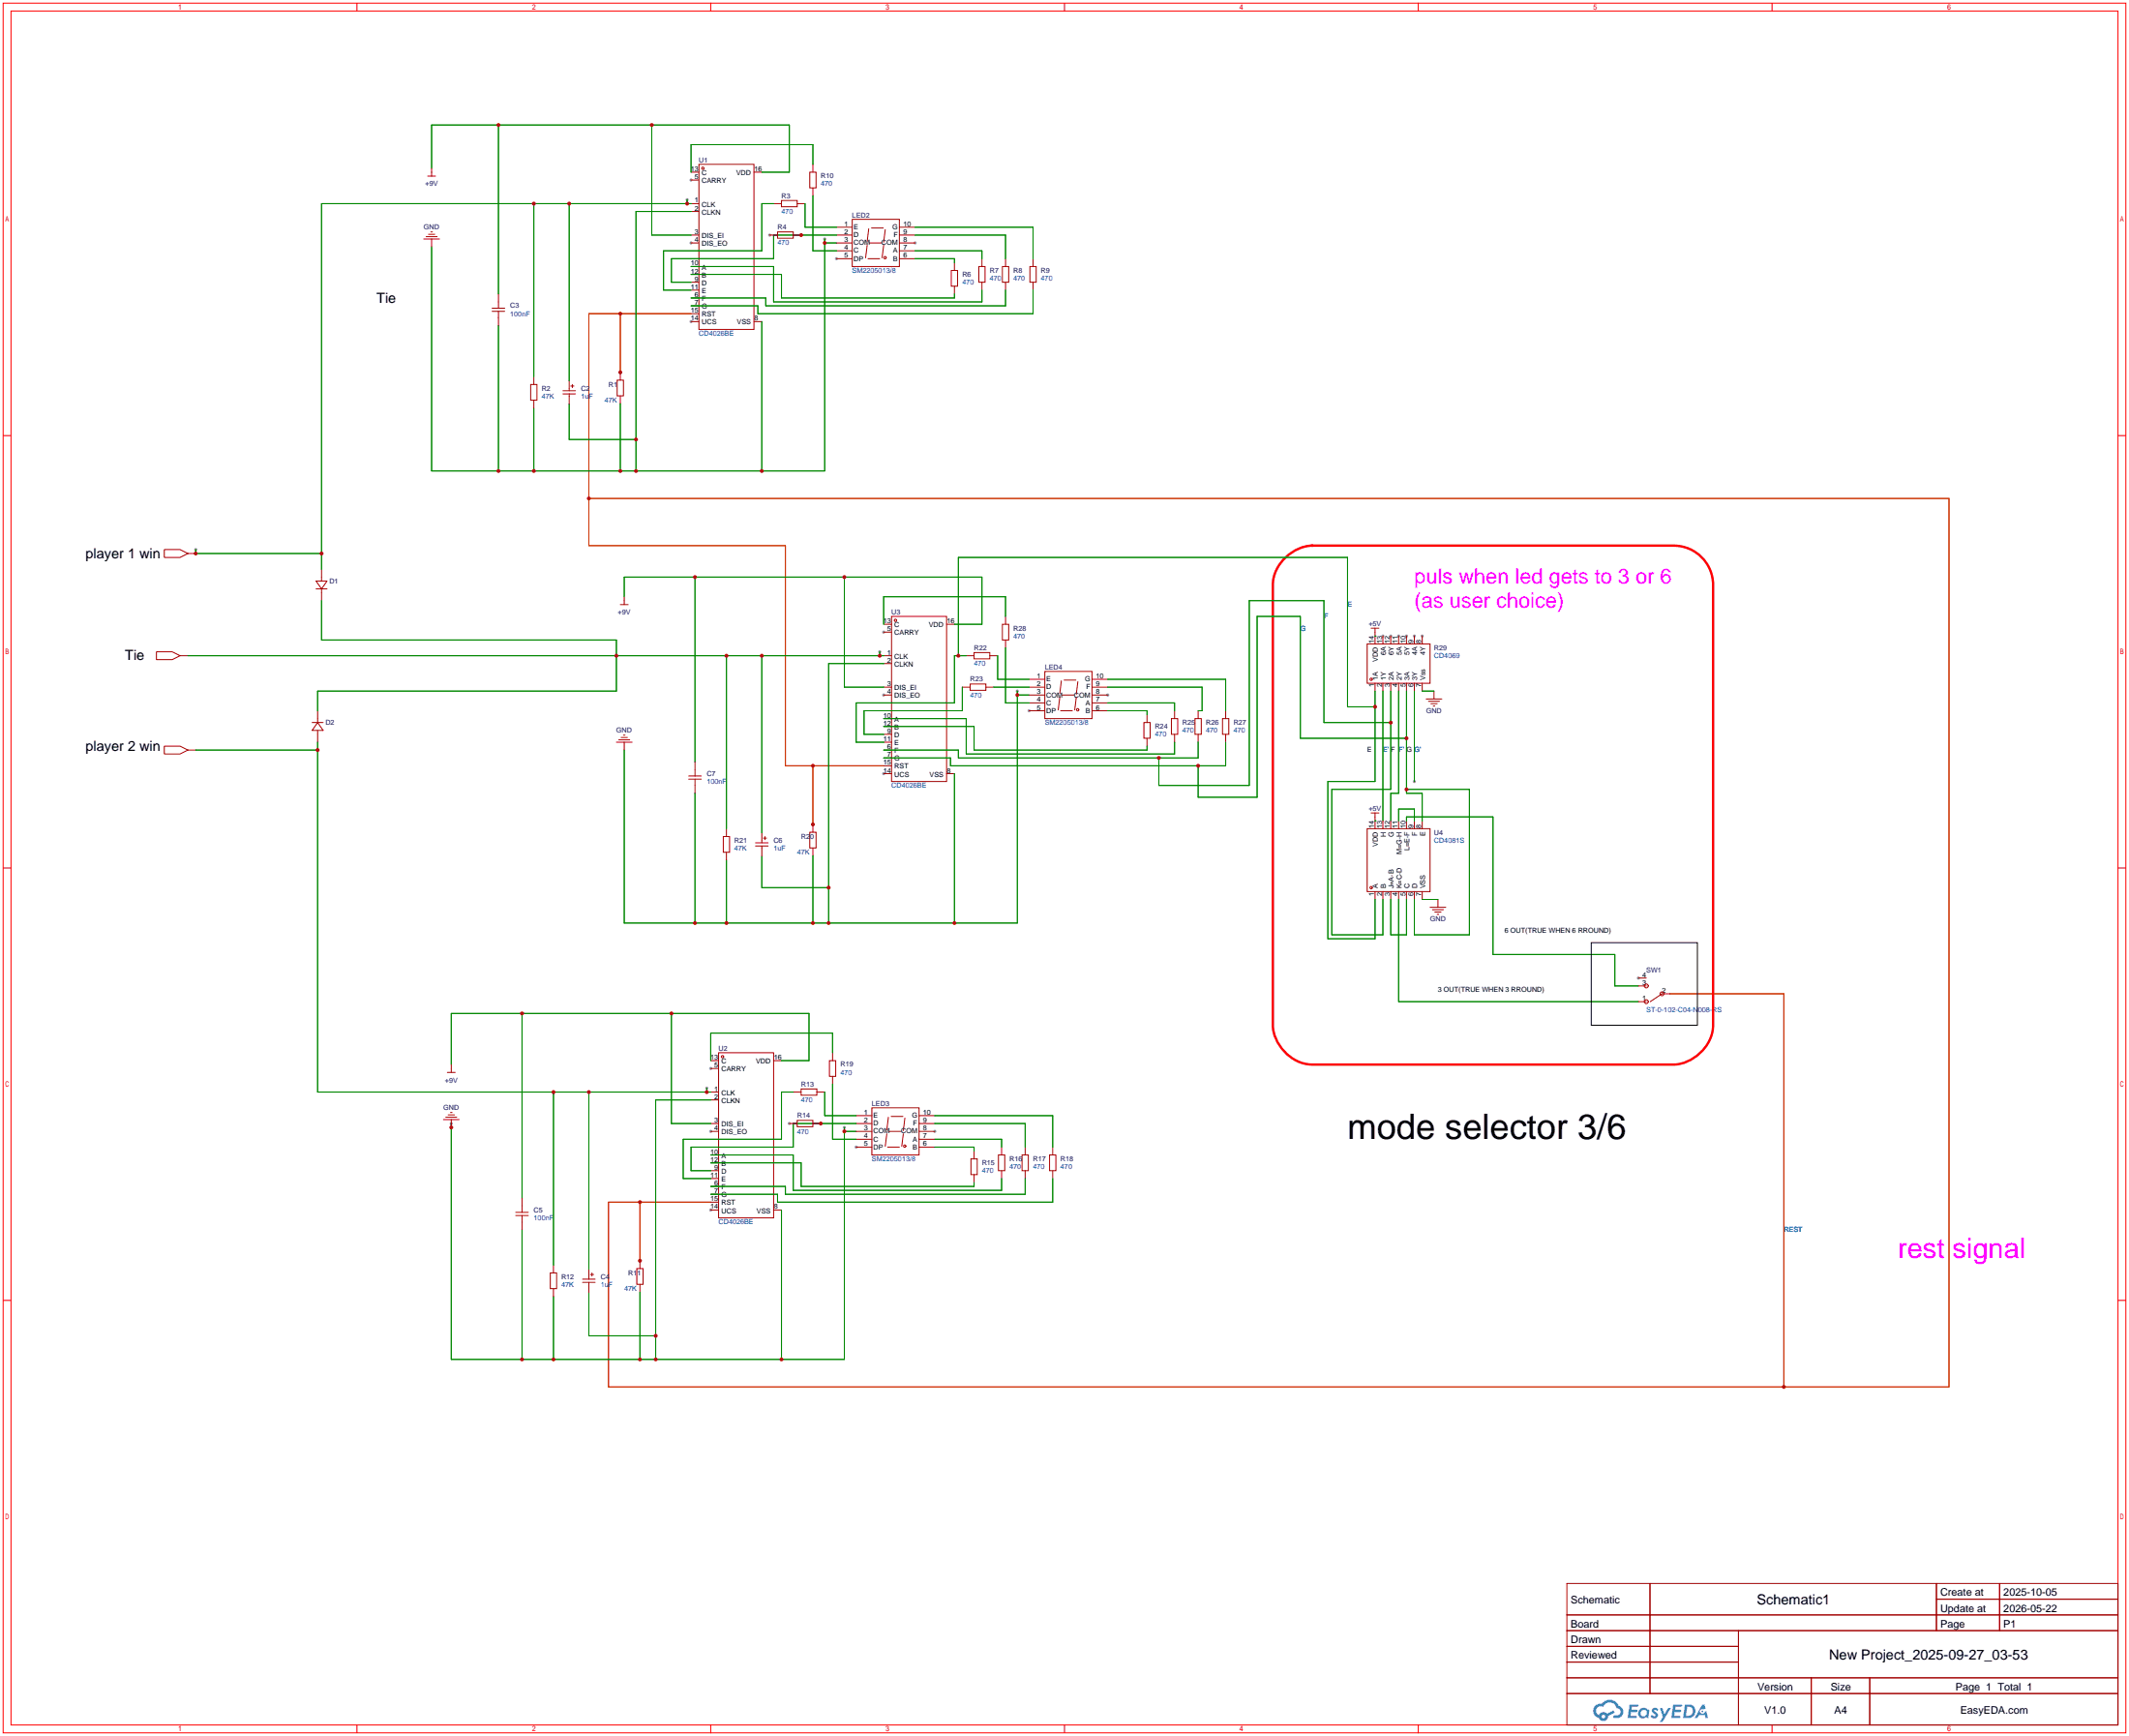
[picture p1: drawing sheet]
<svg xmlns="http://www.w3.org/2000/svg" width="688mm" height="561mm" viewBox="0 0 688 561" stroke-linecap="round" stroke-linejoin="round" font-family="sans-serif">
<g fill="#999">
<circle cx="223.3" cy="58.2" r=".51"/>
<circle cx="223.3" cy="78.5" r=".51"/>
<circle cx="223.3" cy="103.9" r=".51"/>
<circle cx="295.7" cy="78.5" r=".51"/>
<circle cx="270.3" cy="83.6" r=".51"/>
<circle cx="248.7" cy="75.9" r=".51"/>
<circle cx="229.6" cy="345.2" r=".51"/>
<circle cx="229.6" cy="365.5" r=".51"/>
<circle cx="229.6" cy="390.9" r=".51"/>
<circle cx="302" cy="365.5" r=".51"/>
<circle cx="276.6" cy="370.6" r=".51"/>
<circle cx="255" cy="363" r=".51"/>
<circle cx="285.5" cy="204.2" r=".51"/>
<circle cx="285.5" cy="224.5" r=".51"/>
<circle cx="285.5" cy="249.9" r=".51"/>
<circle cx="357.9" cy="224.5" r=".51"/>
<circle cx="332.5" cy="229.6" r=".51"/>
<circle cx="459.5" cy="205.5" r=".51"/>
<circle cx="456.9" cy="205.5" r=".51"/>
<circle cx="454.4" cy="205.5" r=".51"/>
<circle cx="451.9" cy="205.5" r=".51"/>
<circle cx="449.3" cy="205.5" r=".51"/>
<circle cx="446.8" cy="205.5" r=".51"/>
<circle cx="529.3" cy="316" r=".51"/>
<circle cx="200.4" cy="120.4" r=".51"/>
<circle cx="206.8" cy="407.4" r=".51"/>
<circle cx="262.6" cy="266.4" r=".51"/>
<circle cx="266.4" cy="77.2" r=".51"/>
<circle cx="145.8" cy="363" r=".51"/>
<circle cx="272.8" cy="364.2" r=".51"/>
<circle cx="328.7" cy="223.3" r=".51"/>
<circle cx="456.9" cy="252.5" r=".51"/>
<circle cx="222" cy="64.5" r=".51"/>
<circle cx="63.2" cy="177.5" r=".51"/>
<circle cx="228.3" cy="351.5" r=".51"/>
<circle cx="284.2" cy="210.6" r=".51"/>
</g>
<g fill="none" stroke="#f00" stroke-width=".31">
<path d="M1 1h685.8v558.8h-685.8zM3.6 3.6h680.7v553.7h-680.7zM115.3 1v2.6M229.6 1v2.6M343.9 1v2.6M458.2 1v2.6M572.5 1v2.6M1 140.7h2.6M684.3 140.7h2.5M1 280.4h2.6M684.3 280.4h2.5M1 420.1h2.6"/>
<path d="M684.3 420.1h2.5M115.3 557.3v2.5M229.6 557.3v2.5M343.9 557.3v2.5M458.2 557.3v2.5M572.5 557.3v2.5"/>
</g>
<g fill="none" stroke="#a10000" stroke-width=".31">
<path d="M506.2 511.6h178.1v45.7h-178.1zM533.1 511.6v35.5M625.6 511.6v15.2M625.6 516.6h58.7M646 511.6v15.2M506.2 521.7h178.1M506.2 526.8h178.1M506.2 531.9h55.5M506.2 537h55.5M561.7 526.8v30.5M506.2 542h178.1M506.2 547.1h178.1"/>
<path d="M585.2 542v15.3M604.1 542v15.3"/>
</g>
<g fill="#5487ff">
<path d="M534 552a1.3 1.3 0 0 1 1.8 .2l-.4 .7a.43 .43 0 0 0-.4-.5 .43 .43 0 0 0-.5 .4l.2 .1a1.21 1.21 0 0 1 .8 1.9 1.21 1.21 0 0 1-2.1 0l-.2-.2 .5-.6 .8 .4a.31 .31 0 0 0 .4-.3 .31 .31 0 0 0-.3-.3 1.12 1.12 0 0 1-.6-1.8z"/>
<path d="M536.2 551.8h.9l.6 1.9 1.2-1.9h.9l-2.7 4.5h-.9l1-1.7z"/>
<path d="M526.5 550.6h2.5l.3 .2-.1 .5-2 .1-.1 .9h1.6l.4 .4-.4 .4h-1.7l-.2 1.2 1.9 .1 .2 .3-.2 .3-2.9 .1z"/>
<path d="M540.6 550.6h2.5l.3 .2-.1 .5-2 .1-.1 .9h1.6l.4 .4-.4 .4h-1.7l-.2 1.2 1.9 .1 .2 .3-.2 .3-2.9 .1z"/>
<path d="M550 550.6h.7l.4 1.4-.7 .3a.75 .75 0 0 0-1.1 .3 .75 .75 0 0 0 .5 1 .75 .75 0 0 0 .9-.6l.5-.3 .7 2.4h-.9l-.2-1h-1.9l-.5 1h-.9z"/>
<path d="M544.4 550.6l-.7 4.5h1.5a2.27 2.27 0 0 0 2.6-2.3 2.27 2.27 0 0 0-2.7-2.2zM545.1 551.4a1.5 1.5 0 0 1 1.8 1.5 1.5 1.5 0 0 1-1.9 1.4h-.3z"/>
<path d="M529.8 552.2a1.67 1.67 0 0 0-.3 2.4 1.67 1.67 0 0 0 2.4 .2l.7 .3 .3-2.5-.2-.3h-.5a1.58 1.58 0 0 0-2.4-.1zM529.9 553.4a1.05 1.05 0 0 1 2.1 0 1.05 1.05 0 0 1-2.1 0z"/>
<path d="M515.4 551a2.37 2.37 0 0 0 1.2 4 1.54 1.54 0 0 0 1.7 1 1.54 1.54 0 0 0 1.3-1.6l2.1-1.1-.5-.8-2 1.1a1.57 1.57 0 0 0-2.6 .5 1.5 1.5 0 0 1-.8-2.1 1.5 1.5 0 0 1 2.2-.6 2.27 2.27 0 0 1 2.3-1.4 2.27 2.27 0 0 1 2 1.9 1.23 1.23 0 0 1 1.2 1.5 1.23 1.23 0 0 1-1.8 .8 .47 .47 0 0 0-.5 .4 .47 .47 0 0 0 .4 .5 2.14 2.14 0 0 0 2.7-1.3 2.14 2.14 0 0 0-1.3-2.8 3.4 3.4 0 0 0-5.6-.7l-1 .1zM517.4 554.6a.6 .6 0 0 1 1.2 0 .6 .6 0 0 1-1.2 0z"/>
<circle cx="550" cy="552.9" r=".28"/>
</g>
<g fill="none" stroke="#a10000" stroke-width=".31">
<path d="M138.2 56.9h2.5M139.4 54.4v2.5M223.3 55.6h2.5M223.3 58.2h2.5M225.8 53.1h17.8v53.3h-17.8zM243.6 55.6h2.5M261.6 55.6h2.1v5.1h-2.1zM262.6 53.1v2.5M136.9 77.2h5.1M137.7 76.5h3.5M138.4 75.7h2.1M139.2 74.9h.5"/>
<path d="M139.4 77.2v2.6M223.3 65.8h2.5M223.3 68.3h2.5M223.3 75.9h2.5M223.3 78.5h2.5M248.7 75.9h2.5M249.9 65.8h2.6M251.2 74.9h5.1v2.1h-5.1zM252.5 64.8h5.1v2h-5.1zM256.3 75.9h2.5M257.6 65.8h2.5M262.6 60.7v2.5"/>
<path d="M270.3 75.9h5M270.3 78.5h5M270.3 73.4h5M275.3 70.9h15.3v15.2h-15.3zM280.2 79.2l-.5 4.1M280.7 73.9l-.5 4.1M280.9 78.5h3.8M281.6 73.7h3.8M285.5 79.2l-.5 4.1M286 74.2l-.5 4M290.6 75.9h5.1M290.6 78.5h5.1"/>
<path d="M290.6 73.4h5.1M159 99.6h4.1M161 95v4.6M223.3 86.1h2.5M223.3 88.6h2.5M223.3 91.2h2.5M223.3 93.7h2.5M223.3 96.3h2.5M223.3 98.8h2.5M270.3 83.6h5M270.3 81h5M280.4 83.6h3.8"/>
<path d="M290.6 83.6h5.1M290.6 81h5.1M307.3 87.4h2.1v5.1h-2.1zM308.4 84.8v2.6M308.4 92.5v2.5M316.2 86.1h2.1v5.1h-2.1zM317.2 83.6v2.5M317.2 91.2v2.5M323.8 86.1h2.1v5.1h-2.1zM324.9 83.6v2.5M324.9 91.2v2.5M332.7 86.1h2.1v5.1h-2.1z"/>
<path d="M333.8 83.6v2.5M333.8 91.2v2.5M159 100.6h4.1M161 100.6v4.6M223.3 101.3h2.5M223.3 103.9h2.5M243.6 103.9h2.5M171.4 124.2h2.1v5.1h-2.1zM172.5 121.7v2.5M172.5 129.3v2.5M181.9 126.2h4M181.9 127.3h4"/>
<path d="M183.9 122.9v3.3M183.9 127.3v3.3M184.4 124.7h1M184.9 124.2v1M199.4 122.8h2v5.1h-2zM200.4 120.3v2.5M200.4 127.9v2.5M53.1 177.5h5.1l2.5 1.3-2.5 1.3h-5.1zM60.7 178.8h2.5M102.1 187.7h3.6l-1.8 2.5zM102.1 190.2h3.6M103.9 183.9v3.8"/>
<path d="M103.9 190.2v3.9M200.4 195.3h2.5M201.7 192.8v2.5M288 199.1h17.8v53.4h-17.8zM324.9 199.1v2.6M50.5 210.6h5.1l2.6 1.2-2.6 1.3h-5.1zM58.2 211.8h2.5M285.5 211.8h2.5M285.5 201.7h2.5M285.5 204.2h2.5M285.5 214.4h2.5M305.8 201.7h2.6"/>
<path d="M312.2 211.8h2.5M314.7 210.8h5.1v2.1h-5.1zM319.8 211.8h2.5M323.8 201.7h2.1v5.1h-2.1zM324.9 206.8v2.5M332.5 219.5h5.1M337.6 216.9h15.2v15.3h-15.2zM342.9 220l-.5 4M343.8 219.7h3.8M352.8 219.5h5.1M441.7 208h20.3v12.7h-20.3zM443 202.9h2.5"/>
<path d="M444.2 202.9v5.1M446.8 205.5v2.5M449.3 205.5v2.5M451.9 205.5v2.5M454.4 205.5v2.5M456.9 205.5v2.5M459.5 205.5v2.5M100.8 233.4h3.6M102.6 233.4l1.8 2.6h-3.6zM102.6 229.6v3.8M102.6 236v3.8M199.1 239.8h5.1"/>
<path d="M199.9 239h3.6M200.7 238.3h2M201.4 237.5h.5M201.7 239.8v2.5M285.5 222h2.5M285.5 224.5h2.5M285.5 232.2h2.5M285.5 234.7h2.5M285.5 237.2h2.5M285.5 239.8h2.5M310.9 222h2.5M313.4 221h5.1v2h-5.1z"/>
<path d="M318.5 222h2.6M332.5 222h5.1M332.5 224.5h5.1M332.5 229.6h5.1M332.5 227.1h5.1M342.4 225.3l-.5 4.1M342.6 229.6h3.9M343.2 224.5h3.8M347.7 225.3l-.5 4.1M348.2 220.2l-.5 4.1M352.8 222h5.1M352.8 224.5h5.1"/>
<path d="M352.8 229.6h5.1M352.8 227.1h5.1M369.6 233.4h2v5.1h-2zM370.6 230.9v2.5M370.6 238.5v2.5M378.5 232.2h2v5h-2zM379.5 229.6v2.6M379.5 237.2v2.6M386.1 232.2h2v5h-2zM387.1 229.6v2.6M387.1 237.2v2.6M395 232.2h2v5h-2z"/>
<path d="M396 229.6v2.6M396 237.2v2.6M444.2 220.7v2.6M446.8 220.7v2.6M449.3 220.7v2.6M451.9 220.7v2.6M454.4 220.7v2.6M456.9 220.7v2.6M459.5 220.7v2.6M460.8 225.8h5M461.5 226.6h3.6M462.3 227.3h2"/>
<path d="M463 228.1h.5M463.3 223.3v2.5M53.1 241h5.1l2.5 1.3-2.5 1.3h-5.1zM60.7 242.3h2.5M222.5 251.7h4.1M222.5 250.7h4.1M224.5 246.1v4.6M224.5 251.7v4.6M285.5 242.3h2.5M285.5 244.9h2.5M285.5 247.4h2.5M285.5 249.9h2.5"/>
<path d="M305.8 249.9h2.6M233.7 270.3h2v5h-2zM234.7 267.7v2.6M234.7 275.3v2.6M244.1 272.3h4.1M244.1 273.3h4.1M246.1 269v3.3M246.1 273.3v3.3M246.6 270.8h1M247.1 270.3v1M261.6 268.9h2.1v5h-2.1zM262.6 266.3v2.6"/>
<path d="M262.6 273.9v2.6M441.7 267.7h20.3v20.3h-20.3zM443 262.6h2.5M444.2 262.6v5.1M446.8 265.2v2.5M449.3 265.2v2.5M451.9 265.2v2.5M454.4 265.2v2.5M456.9 265.2v2.5M459.5 265.2v2.5M444.2 288v2.6M446.8 288v2.6"/>
<path d="M449.3 288v2.6M451.9 288v2.6M454.4 288v2.6M456.9 288v2.6M459.5 288v2.6M462 293.1h5.1M462.8 293.9h3.5M463.5 294.6h2.1M464.3 295.4h.5M464.6 290.6v2.5M529.3 316h2.6M529.3 318.5h2.6"/>
<path d="M529.3 323.6h2.6M539.5 321.1h-2.5l-3.9 2.5M144.5 346.5h2.6M145.5 359.4h.5M145.8 343.9v2.6M229.6 342.6h2.6M229.6 345.2h2.6M229.6 352.8h2.6M229.6 355.3h2.6M232.2 340.1h17.7v53.3h-17.7zM249.9 342.6h2.6M256.3 352.8h2.5"/>
<path d="M258.8 351.8h5.1v2h-5.1zM263.9 352.8h2.5M268 342.6h2v5.1h-2zM269 340.1v2.5M269 347.7v2.6M281.7 357.9h15.2v15.2h-15.2zM143.3 361.7h5M144 360.9h3.6M144.8 360.2h2M145.8 361.7v2.5M229.6 363h2.6M229.6 365.5h2.6"/>
<path d="M229.6 373.1h2.6M229.6 375.7h2.6M229.6 378.2h2.6M255 363h2.6M257.6 361.9h5v2.1h-5zM262.6 363h2.6M276.6 363h5.1M276.6 365.5h5.1M276.6 370.6h5.1M276.6 360.4h5.1M276.6 368h5.1M286.5 366.3l-.5 4"/>
<path d="M286.8 370.6h3.8M287 360.9l-.5 4.1M287.3 365.5h3.8M287.9 360.7h3.8M291.8 366.3l-.5 4M292.4 361.2l-.6 4.1M296.9 363h5.1M296.9 365.5h5.1M296.9 370.6h5.1M296.9 360.4h5.1M296.9 368h5.1M313.7 374.4h2v5.1h-2z"/>
<path d="M314.7 371.9v2.5M314.7 379.5v2.5M322.6 373.1h2v5.1h-2zM323.6 370.6v2.5M323.6 378.2v2.5M330.2 373.1h2v5.1h-2zM331.2 370.6v2.5M331.2 378.2v2.5M339.1 373.1h2v5.1h-2zM340.1 370.6v2.5M340.1 378.2v2.5M166.6 392.7h4.1"/>
<path d="M166.6 391.7h4.1M168.7 387.1v4.6M168.7 392.7v4.6M229.6 380.7h2.6M229.6 383.3h2.6M229.6 385.8h2.6M229.6 388.4h2.6M229.6 390.9h2.6M249.9 390.9h2.6M177.8 411.2h2v5.1h-2zM178.8 408.7v2.5M178.8 416.3v2.5"/>
<path d="M188.2 413.3h4.1M188.2 414.3h4.1M190.2 410v3.3M190.2 414.3v3.3M190.8 411.7h1M191.3 411.2v1M205.7 409.8h2.1v5.1h-2.1zM206.8 407.3v2.5M206.8 414.9v2.5"/>
<circle cx="227.1" cy="54.4" r=".38"/>
<circle cx="285.9" cy="83.2" r=".38"/>
<circle cx="289.3" cy="200.4" r=".38"/>
<circle cx="443" cy="219.5" r=".38"/>
<circle cx="348.2" cy="229.3" r=".38"/>
<circle cx="443" cy="286.8" r=".38"/>
<circle cx="531.9" cy="318.5" r=".63"/>
<circle cx="531.9" cy="323.6" r=".63"/>
<circle cx="537" cy="321.1" r=".63"/>
<circle cx="233.4" cy="341.4" r=".38"/>
<circle cx="292.3" cy="370.3" r=".38"/>
</g>
<g fill="none" stroke="#008700" stroke-width=".31">
<path d="M139.4 54.4v-14h115.6v15.2h-8.9M161 40.4v54.6M210.6 40.4v35.5h12.7M262.6 53.1v-6.4h-39.3v8.9M172.5 65.8v55.9M183.9 65.8v57.1M222 64.5v1.3M223.3 68.3h-17.8v83.8M223.3 65.8h-119.4v118.1M249.9 65.8h-3.8v15.2h-31.7v12.7h8.9M260.1 65.8v7.6h10.2M262.6 63.2v17.8h7.7"/>
<path d="M266.4 77.2v74.9h-127v-72.3M266.4 78.5h3.9M270.3 75.9h-20.4v7.7h-33v7.6h6.4M295.7 75.9h29.2v7.7M295.7 73.4h38.1v10.2M223.3 86.1h26.6v11.4h67.3v-3.8M223.3 88.6h29.2v7.7h55.9v-1.3M295.7 83.6h12.7v1.2M295.7 81h21.5v2.6M324.9 93.7v5.1h-77.5v-2.5h-24.1M333.8 93.7v7.6h-88.9v-2.5h-21.6M161 105.2v46.9"/>
<path d="M246.1 103.9v48.2M172.5 131.8v20.3M183.9 130.6v11.4h21.6M200.4 130.4v21.7M63.2 177.5v1.3h40.7M103.9 194.1v12.7h95.2v16.5h-96.5v6.3M201.7 192.8v-6.4h115.5v15.3h-8.8M224.5 186.4v59.7M272.8 186.4v35.6h12.7M324.9 199.1v-6.3h-39.4v8.9M60.7 211.8h224.8M234.7 211.8v55.9"/>
<path d="M246.1 211.8v57.2M284.2 210.6v1.2M285.5 214.4h-17.8v83.8M309.6 211.8v-31.7h125.8v48.2h8.8M312.2 211.8h-3.8v15.3h-31.8v12.7h8.9M322.3 211.8v7.7h10.2M324.9 209.3v17.8h7.6M357.9 219.5h38.1v10.1M444.2 205.5h.1M102.6 239.8v113h127M285.5 234.7h29.2v7.6h55.9v-1.3M285.5 232.2h26.7v11.4h67.3v-3.8"/>
<path d="M310.9 222v7.6h-31.8v7.6h6.4M321.1 222h11.4M328.7 223.3v74.9h-127v-55.9M328.7 224.5h3.8M357.9 222h30.5v7.6h-1.3M357.9 229.6h12.7v1.3M357.9 227.1h21.6v2.5M387.1 239.8v5.1h-77.5v-2.6h-24.1M396 239.8v7.6h-88.9v-2.5h-21.6M444.2 223.3v29.2h-15.2v50.8h15.2v-12.7M446.8 223.3v41.9M449.3 223.3v31.7h-19v47h16.5v-11.4"/>
<path d="M449.3 233.4h-21.6v-39.3h-24.1v59.6h-29.2v-8.8M451.9 223.3v33h-2.6v8.9M454.4 223.3v33h5.1v8.9M454.4 238.5h-34.3v-39.4h-14v58.5h-19v-10.2M456.9 223.3v29.2M459.5 223.3h3.8M63.2 242.3h39.4M224.5 256.3v41.9M308.4 249.9v48.3M454.4 255h20.3v47h-17.8v-11.4M234.7 277.9v20.3M246.1 276.6v10.2h21.6"/>
<path d="M262.6 276.5v21.7M444.2 265.2h.1M451.9 265.2v-3.8h5v3.8M454.4 265.2v-1.3h27.9v44.5h39.4v10.1h7.6M449.3 290.6v11.4h5.1v-11.4M451.9 290.6v33h77.4M459.5 290.6h5.1M168.7 327.4v59.7M216.9 327.4v35.6h12.7M178.8 352.8v55.9M190.2 352.8v57.2M228.3 351.5v1.3"/>
<path d="M229.6 355.3h-17.8v83.9M252.5 342.6h8.9v-15.2h-115.6v16.5M256.3 352.8h-3.8v15.2h-31.8v12.7h8.9M266.4 352.8v7.6h10.2M269 350.3v17.7h7.6M269 340.1v-6.3h-39.4v8.8M145.8 363v76.2h127v-75M229.6 373.1h26.7v11.5h67.3v-3.9M229.6 375.7h29.2v7.6h55.9v-1.3M272.8 365.5h3.8M276.6 363h-20.3v7.6h-33v7.6h6.3M302 363h29.2v7.6"/>
<path d="M302 370.6h12.7v1.3M302 368h21.6v2.6M302 360.4h38.1v10.2M168.7 397.3v41.9M252.5 390.9v48.3M331.2 380.7v5.1h-77.5v-2.5h-24.1M340.1 380.7v7.7h-88.9v-2.6h-21.6M178.8 418.8v20.4M190.2 417.6v13.9h21.6M206.8 417.4v21.8"/>
</g>
<path d="M200.4 101.3v19.1M223.3 101.3h-33.1v75h63.5v71.1h31.8M190.2 161h439.5v287.1h-433.1v-59.7h33M262.6 247.4v19M539.5 321.1h36.8v127M206.8 388.4v19" fill="none" stroke="#c30" stroke-width=".31"/>
<path d="M415.4 180a13.2 13.2 0 0 1 8.5-3.7h116.9a12.7 12.7 0 0 1 12.7 12.7v142.2a13.6 13.6 0 0 1-12.7 12.7h-116.9a13.6 13.6 0 0 1-12.7-12.7v-142.2a12.3 12.3 0 0 1 4.2-9z" fill="none" stroke="#f00" stroke-width=".76"/>
<path d="M514.1 304.5h34.3v26.7h-34.3z" fill="none" stroke="#000" stroke-width=".31"/>
<g fill="#c00">
<circle cx="210.6" cy="40.4" r=".63"/>
<circle cx="161" cy="40.4" r=".63"/>
<circle cx="200.4" cy="101.3" r=".63"/>
<circle cx="200.4" cy="120.3" r=".63"/>
<circle cx="190.2" cy="161" r=".63"/>
<circle cx="576.3" cy="448.1" r=".63"/>
<circle cx="206.8" cy="388.4" r=".63"/>
<circle cx="206.8" cy="407.3" r=".63"/>
<circle cx="262.6" cy="247.4" r=".63"/>
<circle cx="262.6" cy="266.3" r=".63"/>
<circle cx="161" cy="152.1" r=".63"/>
<circle cx="172.5" cy="152.1" r=".63"/>
<circle cx="200.4" cy="152.1" r=".63"/>
<circle cx="205.5" cy="152.1" r=".63"/>
<circle cx="246.1" cy="152.1" r=".63"/>
<circle cx="266.4" cy="78.5" r=".63"/>
<circle cx="205.5" cy="142" r=".63"/>
<circle cx="258.8" cy="75.9" r=".63"/>
<circle cx="216.9" cy="327.4" r=".63"/>
<circle cx="168.7" cy="327.4" r=".63"/>
<circle cx="168.7" cy="439.2" r=".63"/>
<circle cx="145.8" cy="364.2" r=".63"/>
<circle cx="178.8" cy="439.2" r=".63"/>
<circle cx="206.8" cy="439.2" r=".63"/>
<circle cx="211.8" cy="439.2" r=".63"/>
<circle cx="252.5" cy="439.2" r=".63"/>
<circle cx="272.8" cy="365.5" r=".63"/>
<circle cx="211.8" cy="431.5" r=".63"/>
<circle cx="265.2" cy="363" r=".63"/>
<circle cx="272.8" cy="186.4" r=".63"/>
<circle cx="224.5" cy="186.4" r=".63"/>
<circle cx="224.5" cy="298.2" r=".63"/>
<circle cx="234.7" cy="298.2" r=".63"/>
<circle cx="262.6" cy="298.2" r=".63"/>
<circle cx="267.7" cy="298.2" r=".63"/>
<circle cx="308.4" cy="298.2" r=".63"/>
<circle cx="328.7" cy="224.5" r=".63"/>
<circle cx="267.7" cy="286.8" r=".63"/>
<circle cx="309.6" cy="211.8" r=".63"/>
<circle cx="444.2" cy="228.3" r=".63"/>
<circle cx="449.3" cy="233.4" r=".63"/>
<circle cx="374.4" cy="244.9" r=".63"/>
<circle cx="387.1" cy="247.4" r=".63"/>
<circle cx="454.4" cy="238.5" r=".63"/>
<circle cx="454.4" cy="255" r=".63"/>
<circle cx="103.9" cy="178.8" r=".63"/>
<circle cx="172.5" cy="65.8" r=".63"/>
<circle cx="183.9" cy="65.8" r=".63"/>
<circle cx="222" cy="65.8" r=".63"/>
<circle cx="63.2" cy="178.8" r=".63"/>
<circle cx="102.6" cy="242.3" r=".63"/>
<circle cx="178.8" cy="352.8" r=".63"/>
<circle cx="190.2" cy="352.8" r=".63"/>
<circle cx="228.3" cy="352.8" r=".63"/>
<circle cx="246.1" cy="211.8" r=".63"/>
<circle cx="234.7" cy="211.8" r=".63"/>
<circle cx="199.1" cy="211.8" r=".63"/>
<circle cx="284.2" cy="211.8" r=".63"/>
</g>
<text font-size="11.3" x="435.4" y="367.9">mode selector 3/6</text>
<text font-size="9.1" fill="#f0f" x="613.2" y="406.5">rest signal</text>
<g font-size="6.8" fill="#f0f">
<text x="456.9" y="188.6">puls when led gets to 3 or 6</text>
<text x="456.9" y="196.2">(as user choice)</text>
</g>
<g font-size="4.5">
<text x="121.7" y="97.7">Tie</text>
<text x="27.7" y="180.3">player 1 win</text>
<text x="40.4" y="213.3">Tie</text>
<text x="27.7" y="242.5">player 2 win</text>
<text x="567.6" y="518.4">Schematic1</text>
<text x="591" y="536.2">New Project_2025-09-27_03-53</text>
</g>
<g font-size="3.4">
<text x="626.9" y="515.6">Create at</text>
<text x="647.3" y="515.6">2025-10-05</text>
<text x="507.5" y="518.2">Schematic</text>
<text x="626.9" y="520.7">Update at</text>
<text x="647.3" y="520.7">2026-05-22</text>
<text x="507.5" y="525.8">Board</text>
<text x="626.9" y="525.8">Page</text>
<text x="647.3" y="525.8">P1</text>
<text x="507.5" y="530.9">Drawn</text>
<text x="507.5" y="535.9">Reviewed</text>
<text x="567.8" y="546.1">Version</text>
<text x="591.4" y="546.1">Size</text>
<text x="631.8" y="546.1">Page 1 Total 1</text>
<text x="570.1" y="553.7">V1.0</text>
<text x="592.7" y="553.7">A4</text>
<text x="633.3" y="553.7">EasyEDA.com</text>
</g>
<g font-size="2.3" fill="#000080">
<text x="225.8" y="52.5">U1</text>
<text x="265.2" y="57.6">R10</text>
<text x="137.4" y="60.2">+9V</text>
<text x="252.5" y="64">R3</text>
<text x="275.3" y="70.3">LED2</text>
<text x="136.9" y="74.1">GND</text>
<text x="251.2" y="74.1">R4</text>
<text x="310.9" y="89.4">R6</text>
<text x="319.8" y="88.1">R7</text>
<text x="327.4" y="88.1">R8</text>
<text x="336.3" y="88.1">R9</text>
<text x="164.8" y="99.5">C3</text>
<text x="196.6" y="124.9">R1</text>
<text x="175" y="126.2">R2</text>
<text x="187.7" y="126.2">C2</text>
<text x="106.4" y="188.4">D1</text>
<text x="199.6" y="198.6">+9V</text>
<text x="288" y="198.6">U3</text>
<text x="327.4" y="203.7">R28</text>
<text x="442.2" y="202.4">+5V</text>
<text x="314.7" y="210">R22</text>
<text x="463.3" y="210">R29</text>
<text x="313.4" y="220.2">R23</text>
<text x="337.6" y="216.4">LED4</text>
<text x="460.8" y="230.3">GND</text>
<text x="105.2" y="234.2">D2</text>
<text x="199.2" y="236.7">GND</text>
<text x="373.1" y="235.4">R24</text>
<text x="382" y="234.2">R25</text>
<text x="389.6" y="234.2">R26</text>
<text x="398.5" y="234.2">R27</text>
<text x="228.3" y="250.7">C7</text>
<text x="442.2" y="262.1">+5V</text>
<text x="463.3" y="269.7">U4</text>
<text x="237.2" y="272.3">R21</text>
<text x="249.9" y="272.3">C6</text>
<text x="258.8" y="271">R20</text>
<text x="462" y="297.7">GND</text>
<text x="531.9" y="314.2">SW1</text>
<text x="232.2" y="339.6">U2</text>
<text x="271.5" y="344.6">R19</text>
<text x="143.7" y="349.7">+9V</text>
<text x="258.8" y="351">R13</text>
<text x="143.3" y="358.6">GND</text>
<text x="281.7" y="357.3">LED3</text>
<text x="257.6" y="361.2">R14</text>
<text x="317.2" y="376.4">R15</text>
<text x="326.1" y="375.1">R16</text>
<text x="333.8" y="375.1">R17</text>
<text x="342.6" y="375.1">R18</text>
<text x="172.5" y="391.6">C5</text>
<text x="181.4" y="413.2">R12</text>
<text x="194.1" y="413.2">C4</text>
<text x="202.9" y="412">R11</text>
</g>
<g font-size="2.3">
<text x="223.2" y="55.3">13</text>
<text x="224.4" y="57.9">5</text>
<text x="226.7" y="56.6">C</text>
<text x="226.7" y="59.1">CARRY</text>
<text x="237.9" y="56.6">VDD</text>
<text x="243.7" y="55.3">16</text>
<text x="224.4" y="65.5">1</text>
<text x="224.4" y="68">2</text>
<text x="226.7" y="66.7">CLK</text>
<text x="226.7" y="69.3">CLKN</text>
<text x="224.4" y="75.6">3</text>
<text x="226.7" y="76.9">DIS_EI</text>
<text x="272.8" y="75.6">2</text>
<text x="272.8" y="73.1">1</text>
<text x="275.8" y="76.7">D</text>
<text x="275.8" y="74.1">E</text>
<text x="288.3" y="74.1">G</text>
<text x="288.7" y="76.7">F</text>
<text x="291.8" y="73.1">10</text>
<text x="291.8" y="75.6">9</text>
<text x="224.4" y="78.2">4</text>
<text x="226.7" y="79.4">DIS_EO</text>
<text x="272.8" y="83.3">5</text>
<text x="272.8" y="80.7">4</text>
<text x="272.8" y="78.2">3</text>
<text x="275.8" y="81.7">C</text>
<text x="275.8" y="79.2">COM</text>
<text x="284.8" y="79.2">COM</text>
<text x="288.6" y="81.7">A</text>
<text x="291.8" y="78.2">8</text>
<text x="291.8" y="80.7">7</text>
<text x="291.8" y="83.3">6</text>
<text x="223.2" y="85.8">10</text>
<text x="223.2" y="88.3">12</text>
<text x="226.7" y="87.1">A</text>
<text x="226.7" y="89.6">B</text>
<text x="275.8" y="84.3">DP</text>
<text x="288.6" y="84.3">B</text>
<text x="223.2" y="93.4">11</text>
<text x="224.4" y="90.9">9</text>
<text x="224.4" y="96">6</text>
<text x="226.7" y="92.1">D</text>
<text x="226.7" y="94.7">E</text>
<text x="223.2" y="101">15</text>
<text x="224.4" y="98.5">7</text>
<text x="226.7" y="97.2">F</text>
<text x="226.7" y="99.8">G</text>
<text x="223.2" y="103.6">14</text>
<text x="226.7" y="102.3">RST</text>
<text x="226.7" y="104.8">UCS</text>
<text x="238.1" y="104.8">VSS</text>
<text x="243.7" y="103.6">8</text>
<text x="285.4" y="201.4">13</text>
<text x="286.6" y="203.9">5</text>
<text x="289" y="202.6">C</text>
<text x="300.1" y="202.6">VDD</text>
<text x="305.9" y="201.4">16</text>
<text x="289" y="205.2">CARRY</text>
<text x="443.9" y="207.9" transform="rotate(-90 443.9 207.9)">14</text>
<text x="446.5" y="207.9" transform="rotate(-90 446.5 207.9)">13</text>
<text x="449" y="207.9" transform="rotate(-90 449 207.9)">12</text>
<text x="451.6" y="207.9" transform="rotate(-90 451.6 207.9)">11</text>
<text x="454.1" y="207.9" transform="rotate(-90 454.1 207.9)">10</text>
<text x="456.6" y="207.9" transform="rotate(-90 456.6 207.9)">9</text>
<text x="459.2" y="207.9" transform="rotate(-90 459.2 207.9)">8</text>
<text x="286.6" y="211.5">1</text>
<text x="286.6" y="214.1">2</text>
<text x="289" y="212.8">CLK</text>
<text x="289" y="215.3">CLKN</text>
<text x="445.2" y="213.8" transform="rotate(-90 445.2 213.8)">VDD</text>
<text x="447.7" y="211.7" transform="rotate(-90 447.7 211.7)">6A</text>
<text x="450.3" y="211.7" transform="rotate(-90 450.3 211.7)">6Y</text>
<text x="452.8" y="211.7" transform="rotate(-90 452.8 211.7)">5A</text>
<text x="455.4" y="211.7" transform="rotate(-90 455.4 211.7)">5Y</text>
<text x="457.9" y="211.7" transform="rotate(-90 457.9 211.7)">4A</text>
<text x="460.4" y="211.7" transform="rotate(-90 460.4 211.7)">4Y</text>
<text x="286.6" y="221.7">3</text>
<text x="335" y="221.7">2</text>
<text x="335" y="219.1">1</text>
<text x="338.1" y="220.2">E</text>
<text x="350.5" y="220.2">G</text>
<text x="354.1" y="219.1">10</text>
<text x="354.1" y="221.7">9</text>
<text x="445.2" y="219.8" transform="rotate(-90 445.2 219.8)">1A</text>
<text x="447.7" y="219.8" transform="rotate(-90 447.7 219.8)">1Y</text>
<text x="450.3" y="219.8" transform="rotate(-90 450.3 219.8)">2A</text>
<text x="452.8" y="219.8" transform="rotate(-90 452.8 219.8)">2Y</text>
<text x="455.4" y="219.8" transform="rotate(-90 455.4 219.8)">3A</text>
<text x="457.9" y="219.8" transform="rotate(-90 457.9 219.8)">3Y</text>
<text x="460.4" y="219.8" transform="rotate(-90 460.4 219.8)">Vss</text>
<text x="286.6" y="224.2">4</text>
<text x="289" y="223">DIS_EI</text>
<text x="289" y="225.5">DIS_EO</text>
<text x="335" y="226.8">4</text>
<text x="335" y="224.2">3</text>
<text x="338.1" y="227.8">C</text>
<text x="338.1" y="225.2">COM</text>
<text x="338.1" y="222.7">D</text>
<text x="347" y="225.2">COM</text>
<text x="350.8" y="227.8">A</text>
<text x="350.9" y="222.7">F</text>
<text x="354.1" y="224.2">8</text>
<text x="354.1" y="226.8">7</text>
<text x="443.9" y="222.1" transform="rotate(-90 443.9 222.1)">1</text>
<text x="446.5" y="222.1" transform="rotate(-90 446.5 222.1)">2</text>
<text x="449" y="222.1" transform="rotate(-90 449 222.1)">3</text>
<text x="451.6" y="222.1" transform="rotate(-90 451.6 222.1)">4</text>
<text x="454.1" y="222.1" transform="rotate(-90 454.1 222.1)">5</text>
<text x="456.6" y="222.1" transform="rotate(-90 456.6 222.1)">6</text>
<text x="459.2" y="222.1" transform="rotate(-90 459.2 222.1)">7</text>
<text x="285.4" y="231.8">10</text>
<text x="289" y="233.1">A</text>
<text x="335" y="229.3">5</text>
<text x="338.1" y="230.3">DP</text>
<text x="350.8" y="230.3">B</text>
<text x="354.1" y="229.3">6</text>
<text x="285.4" y="234.4">12</text>
<text x="285.4" y="239.5">11</text>
<text x="286.6" y="236.9">9</text>
<text x="289" y="235.7">B</text>
<text x="289" y="238.2">D</text>
<text x="286.6" y="242">6</text>
<text x="286.6" y="244.5">7</text>
<text x="289" y="240.7">E</text>
<text x="289" y="243.3">F</text>
<text x="289" y="245.8">G</text>
<text x="441.7" y="243">E</text>
<text x="449.3" y="243">F</text>
<text x="454.4" y="243">G</text>
<text x="285.4" y="247.1">15</text>
<text x="285.4" y="249.6">14</text>
<text x="289" y="248.4">RST</text>
<text x="289" y="250.9">UCS</text>
<text x="300.3" y="250.9">VSS</text>
<text x="305.9" y="249.6">8</text>
<text x="443.9" y="267.6" transform="rotate(-90 443.9 267.6)">14</text>
<text x="446.5" y="267.6" transform="rotate(-90 446.5 267.6)">13</text>
<text x="449" y="267.6" transform="rotate(-90 449 267.6)">12</text>
<text x="451.6" y="267.6" transform="rotate(-90 451.6 267.6)">11</text>
<text x="454.1" y="267.6" transform="rotate(-90 454.1 267.6)">10</text>
<text x="456.6" y="267.6" transform="rotate(-90 456.6 267.6)">9</text>
<text x="459.2" y="267.6" transform="rotate(-90 459.2 267.6)">8</text>
<text x="445.2" y="273.4" transform="rotate(-90 445.2 273.4)">VDD</text>
<text x="447.7" y="270.3" transform="rotate(-90 447.7 270.3)">H</text>
<text x="450.3" y="270.4" transform="rotate(-90 450.3 270.4)">G</text>
<text x="455.4" y="274.9" transform="rotate(-90 455.4 274.9)">L=E·F</text>
<text x="457.9" y="270" transform="rotate(-90 457.9 270)">F</text>
<text x="460.4" y="270.2" transform="rotate(-90 460.4 270.2)">E</text>
<text x="452.8" y="276" transform="rotate(-90 452.8 276)">M=G·H</text>
<text x="445.2" y="287.1" transform="rotate(-90 445.2 287.1)">A</text>
<text x="447.7" y="287.1" transform="rotate(-90 447.7 287.1)">B</text>
<text x="450.3" y="287.1" transform="rotate(-90 450.3 287.1)">J=A·B</text>
<text x="452.8" y="287.1" transform="rotate(-90 452.8 287.1)">K=C·D</text>
<text x="455.4" y="287.1" transform="rotate(-90 455.4 287.1)">C</text>
<text x="457.9" y="287.1" transform="rotate(-90 457.9 287.1)">D</text>
<text x="460.4" y="287.1" transform="rotate(-90 460.4 287.1)">VSS</text>
<text x="443.9" y="289.4" transform="rotate(-90 443.9 289.4)">1</text>
<text x="446.5" y="289.4" transform="rotate(-90 446.5 289.4)">2</text>
<text x="449" y="289.4" transform="rotate(-90 449 289.4)">3</text>
<text x="451.6" y="289.4" transform="rotate(-90 451.6 289.4)">4</text>
<text x="454.1" y="289.4" transform="rotate(-90 454.1 289.4)">5</text>
<text x="456.6" y="289.4" transform="rotate(-90 456.6 289.4)">6</text>
<text x="459.2" y="289.4" transform="rotate(-90 459.2 289.4)">7</text>
<text x="486.2" y="301.5">6 OUT(TRUE WHEN 6 RROUND)</text>
<text x="530.6" y="315.7">4</text>
<text x="464.6" y="320.5">3 OUT(TRUE WHEN 3 RROUND)</text>
<text x="530.6" y="318.2">3</text>
<text x="530.6" y="323.3">1</text>
<text x="537" y="320.7">2</text>
<text x="229.5" y="342.3">13</text>
<text x="230.8" y="344.9">5</text>
<text x="233.1" y="343.6">C</text>
<text x="233.1" y="346.1">CARRY</text>
<text x="244.2" y="343.6">VDD</text>
<text x="250.1" y="342.3">16</text>
<text x="230.8" y="352.5">1</text>
<text x="233.1" y="353.8">CLK</text>
<text x="230.8" y="355">2</text>
<text x="233.1" y="356.3">CLKN</text>
<text x="230.8" y="362.7">3</text>
<text x="230.8" y="365.2">4</text>
<text x="233.1" y="363.9">DIS_EI</text>
<text x="279.2" y="365.2">3</text>
<text x="279.2" y="362.7">2</text>
<text x="279.2" y="360.1">1</text>
<text x="282.2" y="363.7">D</text>
<text x="282.2" y="361.1">E</text>
<text x="294.7" y="361.1">G</text>
<text x="295" y="363.7">F</text>
<text x="298.2" y="360.1">10</text>
<text x="298.2" y="362.7">9</text>
<text x="298.2" y="365.2">8</text>
<text x="233.1" y="366.5">DIS_EO</text>
<text x="279.2" y="370.3">5</text>
<text x="279.2" y="367.7">4</text>
<text x="282.2" y="371.3">DP</text>
<text x="282.2" y="368.8">C</text>
<text x="282.2" y="366.2">COM</text>
<text x="291.1" y="366.2">COM</text>
<text x="294.9" y="368.8">A</text>
<text x="294.9" y="371.3">B</text>
<text x="298.2" y="367.7">7</text>
<text x="298.2" y="370.3">6</text>
<text x="229.5" y="372.8">10</text>
<text x="229.5" y="375.4">12</text>
<text x="230.8" y="377.9">9</text>
<text x="233.1" y="374.1">A</text>
<text x="233.1" y="376.6">B</text>
<text x="229.5" y="380.4">11</text>
<text x="230.8" y="383">6</text>
<text x="233.1" y="379.2">D</text>
<text x="233.1" y="381.7">E</text>
<text x="229.5" y="388.1">15</text>
<text x="230.8" y="385.5">7</text>
<text x="233.1" y="384.2">F</text>
<text x="233.1" y="386.8">G</text>
<text x="233.1" y="389.3">RST</text>
<text x="229.5" y="390.6">14</text>
<text x="233.1" y="391.9">UCS</text>
<text x="244.5" y="391.9">VSS</text>
<text x="250.1" y="390.6">8</text>
</g>
<g font-size="2.3" fill="#00f">
<text x="265.2" y="60.2">470</text>
<text x="252.5" y="69.1">470</text>
<text x="251.2" y="79.2">470</text>
<text x="275.3" y="88.1">SM2205013/8</text>
<text x="310.9" y="91.9">470</text>
<text x="319.8" y="90.6">470</text>
<text x="327.4" y="90.6">470</text>
<text x="336.3" y="90.6">470</text>
<text x="164.8" y="102.1">100nF</text>
<text x="225.8" y="108.4">CD4026BE</text>
<text x="175" y="128.7">47K</text>
<text x="187.7" y="128.7">1uF</text>
<text x="195.3" y="130">47K</text>
<text x="420.1" y="203.7">G</text>
<text x="427.7" y="199.9">F</text>
<text x="327.4" y="206.2">470</text>
<text x="314.7" y="215.1">470</text>
<text x="463.3" y="212.6">CD4069</text>
<text x="313.4" y="225.3">470</text>
<text x="337.6" y="234.2">SM2205013/8</text>
<text x="373.1" y="238">470</text>
<text x="382" y="236.7">470</text>
<text x="389.6" y="236.7">470</text>
<text x="398.5" y="236.7">470</text>
<text x="446.8" y="243">E'</text>
<text x="451.9" y="243">F'</text>
<text x="456.9" y="243">G'</text>
<text x="228.3" y="253.2">100nF</text>
<text x="288" y="254.5">CD4026BE</text>
<text x="237.2" y="274.8">47K</text>
<text x="249.9" y="274.8">1uF</text>
<text x="463.3" y="272.3">CD4081S</text>
<text x="257.6" y="276.1">47K</text>
<text x="531.9" y="326.9">ST-0-102-C04-N008-RS</text>
<text x="271.5" y="347.2">470</text>
<text x="258.8" y="356.1">470</text>
<text x="257.6" y="366.2">470</text>
<text x="281.7" y="375.1">SM2205013/8</text>
<text x="326.1" y="377.7">470</text>
<text x="333.8" y="377.7">470</text>
<text x="342.6" y="377.7">470</text>
<text x="317.2" y="378.9">470</text>
<text x="172.5" y="394.2">100nF</text>
<text x="232.2" y="395.4">CD4026BE</text>
<text x="576.3" y="398">REST</text>
<text x="181.4" y="415.8">47K</text>
<text x="194.1" y="415.8">1uF</text>
<text x="201.7" y="417">47K</text>
</g>
<text font-size="2.3" fill="#33f" x="435.4" y="196.1">E</text>
</svg>
